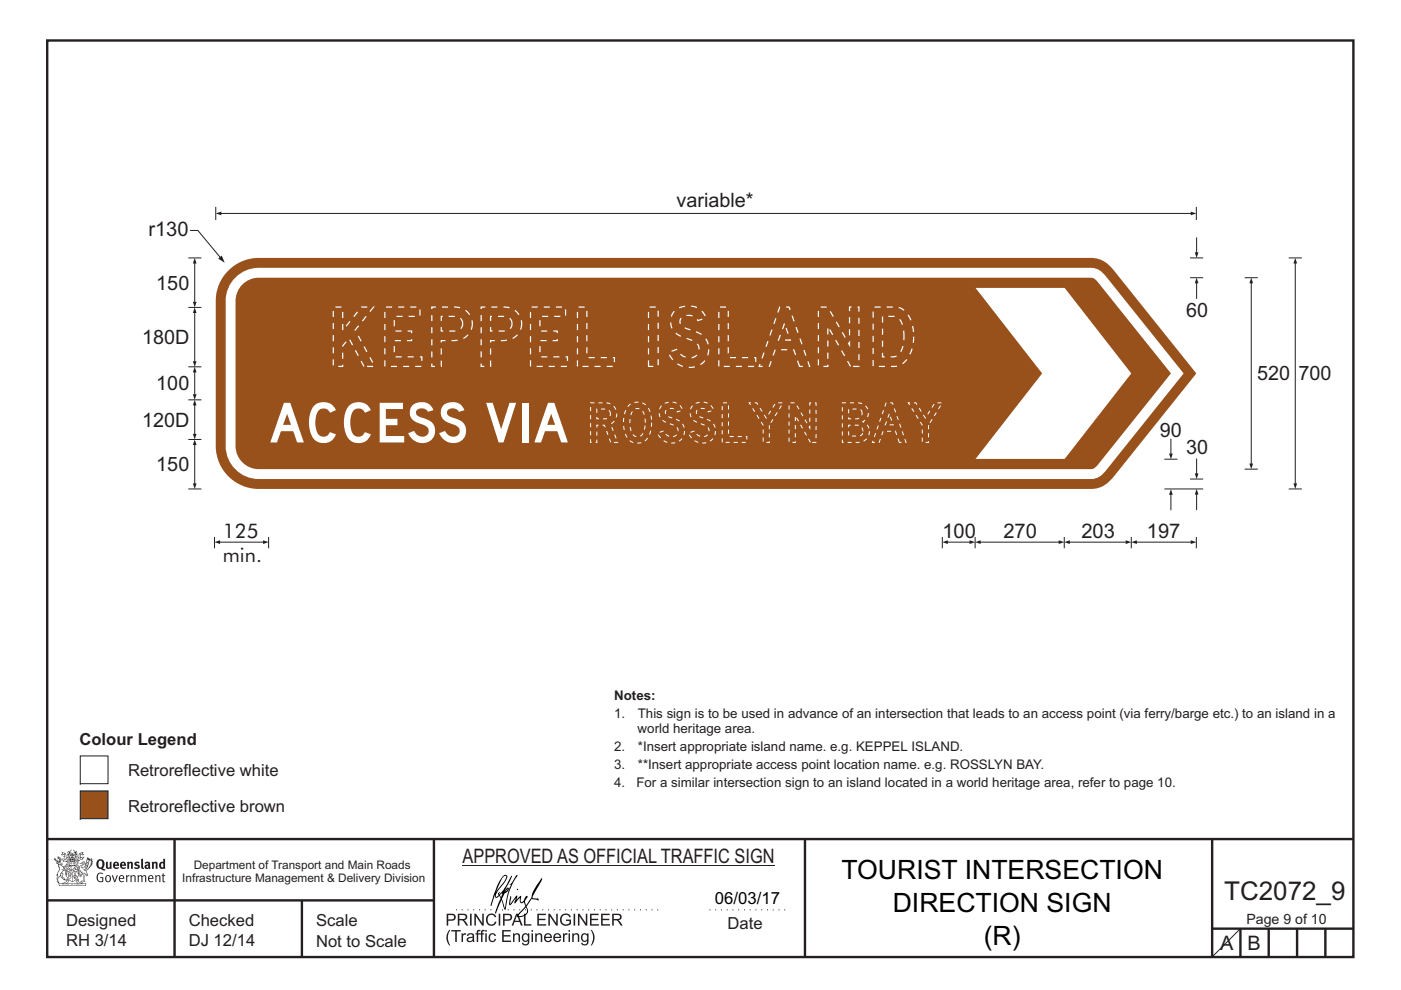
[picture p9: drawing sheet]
<svg xmlns="http://www.w3.org/2000/svg" width="297mm" height="210mm" viewBox="0 0 297 210" stroke-linecap="round" stroke-linejoin="round" font-family="sans-serif">
<g fill="none" stroke="#231f20" stroke-width=".51">
<path d="M10 8.6h276.9v194.4h-276.9zM10 178h277M37 178v25M92 178v25M170.7 177.9v25M257 178v25M10 191h82M64 191v12M257 197h30M263 197v6M269 197v6M275 197v6"/>
<path d="M281 197v6"/>
</g>
<path d="M96.7 193h43.3M150.4 193h16.9" fill="none" stroke="#231f20" stroke-width=".21" stroke-dasharray=".2 1" stroke-linecap="butt"/>
<path d="M98.1 183.5h66.1" fill="none" stroke="#231f20" stroke-width=".21"/>
<g fill="#231f20">
<path d="M21.1 182.6a.94 .94 0 0 0 .2 1.4 .84 .84 0 0 0 0-1.5zM20.7 182.5a.92 .92 0 0 1 1.2-.1 .92 .92 0 0 1 .2 1.2l-.3 .6 .6 .2-.1 .2-.6-.1a1.41 1.41 0 0 1-1.3-1.2z" fill-rule="evenodd"/>
<path d="M22.5 182.8l.4-.1v1.2l.1 .1 .3-.1v-1.1h.3l.1 1.4a1.26 1.26 0 0 1-1.2-.1z" fill-rule="evenodd"/>
<path d="M24.5 183.1l-.1 .3h.4l-.1-.3zM24.1 183a.66 .66 0 0 1 .9-.1 .66 .66 0 0 1 .2 .8h-.8v.2a.42 .42 0 0 0 .7 0l.1 .2a.79 .79 0 0 1-1.1 0 .79 .79 0 0 1 0-1.1z" fill-rule="evenodd"/>
<path d="M26 183.1l-.1 .3h.4l-.1-.3zM25.6 183a.66 .66 0 0 1 .9-.1 .66 .66 0 0 1 .2 .8h-.8v.2a.42 .42 0 0 0 .6 0l.2 .2a.79 .79 0 0 1-1.1 0 .79 .79 0 0 1 0-1.1z" fill-rule="evenodd"/>
<path d="M26.9 182.8l.4-.1v.2a.46 .46 0 0 1 .5-.1 .46 .46 0 0 1 .4 .4v1.1h-.4v-1l-.1-.2-.3 .1v1.1h-.4z" fill-rule="evenodd"/>
<path d="M28.6 183l.5-.3 .5 .2-.1 .2h-.5l-.1 .2a.56 .56 0 0 1 .7 .6 .56 .56 0 0 1-.8 .4l-.4-.1 .2-.3 .4 .1 .2-.1-.6-.4z" fill-rule="evenodd"/>
<path d="M29.9 182.2l.4-.1v1.8l.2 .4h-.3l-.2-.2z" fill-rule="evenodd"/>
<path d="M31.1 183.7v.3l.3-.1v-.3zM30.7 183a.67 .67 0 0 1 .6-.2 .67 .67 0 0 1 .5 .5l.1 .8-.2 .3-.2-.2a.5 .5 0 0 1-.7 0 .5 .5 0 0 1 0-.7l.6-.1v-.3l-.6 .1z" fill-rule="evenodd"/>
<path d="M32.2 182.8l.3-.1 .1 .2a.46 .46 0 0 1 .5-.1 .46 .46 0 0 1 .3 .4v1.1h-.4v-1l-.1-.2-.3 .1v1.1h-.4z" fill-rule="evenodd"/>
<path d="M34.3 183.1l-.1 .7 .2 .2 .2-.1v-.7zM34.6 182.1l.4 .1 .1 2.1-.4-.1a.71 .71 0 0 1-1-.6 .71 .71 0 0 1 .9-.7z" fill-rule="evenodd"/>
<path d="M20.8 185.3l.7-.2 .4 .2-.2 .1a.69 .69 0 0 0-.8 .1 .69 .69 0 0 0-.1 .9l.2 .4 .5 .1h.2v-.7h-.4l-.1-.2h.7v1a.96 .96 0 0 1-1.2-.1 .96 .96 0 0 1-.2-1.1z" fill-rule="evenodd"/>
<path d="M22.6 185.9a.57 .57 0 0 0-.1 .7 .57 .57 0 0 0 .6 .3 .7 .7 0 0 0-.2-1.1zM22.5 185.8a.69 .69 0 0 1 1.1 .6 .69 .69 0 0 1-1.1 .5 1.04 1.04 0 0 1 0-1.1z" fill-rule="evenodd"/>
<path d="M23.7 185.7l.2-.1 .4 1.3 .4-1.3h.3l-.6 1.5h-.2z" fill-rule="evenodd"/>
<path d="M25.6 185.8l-.2 .4h.7l-.2-.4zM25.4 185.8a.59 .59 0 0 1 .7-.1 .59 .59 0 0 1 .2 .7h-.9a.45 .45 0 0 0 .3 .5 .45 .45 0 0 0 .5-.1l.1 .1a.74 .74 0 0 1-1-.1 .74 .74 0 0 1 .1-1z" fill-rule="evenodd"/>
<path d="M26.7 185.7l.2-.1 .1 .2 .5-.2-.1 .3-.4 .2v1h-.2z" fill-rule="evenodd"/>
<path d="M27.6 185.7l.2-.1 .1 .2a.45 .45 0 0 1 .5-.2 .45 .45 0 0 1 .3 .4v1.1h-.2v-1.1l-.2-.2-.4 .2v1.1h-.2z" fill-rule="evenodd"/>
<path d="M29.1 185.7l.3-.1v.2l.4-.2 .4 .3 .3-.3a.37 .37 0 0 1 .5 .4v1.1h-.2v-1.1l-.2-.2-.4 .2v1.1h-.2v-1.1l-.2-.2-.4 .2v1.1h-.2z" fill-rule="evenodd"/>
<path d="M31.8 185.8l-.2 .4h.7l-.2-.4zM31.5 185.8a.59 .59 0 0 1 .8-.1 .59 .59 0 0 1 .2 .7h-.9a.45 .45 0 0 0 .3 .5 .45 .45 0 0 0 .5-.1l.1 .1a.74 .74 0 0 1-1-.1 .74 .74 0 0 1 0-1z" fill-rule="evenodd"/>
<path d="M32.9 185.7l.2-.1 .1 .2a.45 .45 0 0 1 .4-.2 .45 .45 0 0 1 .4 .4v1.1h-.2v-1.1l-.2-.2-.4 .2v1.1h-.3z" fill-rule="evenodd"/>
<path d="M34.5 185.3l.2-.1v.4h.4l-.1 .2h-.3v1v.1h.3l-.1 .2-.4-.1v-1.2h-.2v-.2h.2z" fill-rule="evenodd"/>
<path d="M13.2 180.9l.5 .1-.6 .3 .3-.3zM13.7 181.2l.3 .1 .1 1 .3-.5 .1 .5h-.2l-.1 .3-.7 .1v-.3l-.4-.1 .3-.1 .6 .2-.4-.7h.2zM13.2 180.7v.4l-.3 .2 .3 .1 .4-.2 .1 .4-.3 .2h.2l.2 .5-.4-.2-.4 .1 .5 .6 .2-.1 .8 .1-.6 .6 .2 .1 .6-.2-.1-.3 .3-.2h-.2l-.1 .4-.5 .2 .5-.7h-.5l.6-.2-.4 .1 .3-.3-.1-.6-.1-.1-.3 .5v-.2a.8 .8 0 0 0-.9-1.1z" fill-rule="evenodd"/>
<path d="M17 181.1l.5-.2-.3 .2 .4 .2zM16.8 181.2h.1l.1 .9 .3-.2 .4-.1-.3 .3v.2h-.4l-.3 .3-.1-.3-.3-.1 .1-.1-.1-.4 .4 .6 .1-.1zM16.3 181.5l-.1 .9 .4 .1h-.6l.6 .1-.2 .1h-.3l.4 .4h-.2v.3l-.5-.8 .5 1 .4-.6-.4-.2 .9-.5 .2 .1 .4-.5 .1-.2-.8 .2-.1-.7 .4 .2 .5-.2-.4-.2 .2-.2a.88 .88 0 0 0-1 1.2z" fill-rule="evenodd"/>
<path d="M15.5 182.9l.3 .2h-.2v.3v-.3h-.2l.2-.1z" fill-rule="evenodd"/>
<path d="M15.1 182.9l.2 .2h-.2v.3v-.3h-.2h.2z" fill-rule="evenodd"/>
<path d="M14.9 182.8h.9l.1 .7-.3 .1-.8-.1zM14.8 182.4l-.2 1.2h1.4l-.2-1.2-.1 .2h-.8z" fill-rule="evenodd"/>
<path d="M14.9 184.5v.2l.3-.1-.1-.2zM14.4 183.8l.2 .2-.3 .2v.5l.2 .1 .3-.1-.4-.4 .3 .1h.4l-.2-.4 .2-.2zM14.3 183.7h.9a.5 .5 0 0 0 .1 .8l-.3 .3a.47 .47 0 0 1-.7-.1 .47 .47 0 0 1 0-.6l.1-.1z" fill-rule="evenodd"/>
<path d="M15.6 184.2l.1-.1a.33 .33 0 0 1 .5-.2 .33 .33 0 0 1 .1 .5l-.3-.1 .2-.2h-.4l-.1 .1h.2l.1 .3h.3v.2h-.6l.1-.1-.3-.1zM15.5 184.2l-.1 .4h.2l-.1 .2h.9v-.2a.44 .44 0 0 0 0-.7 .44 .44 0 0 0-.7 .1z" fill-rule="evenodd"/>
<path d="M15.7 185.7l.4 .1zM15.9 185.2l.1 .4h-.2zM15.9 185.1l-.3 .7-.3 .2a.98 .98 0 0 1 1.1 .1z" fill-rule="evenodd"/>
<path d="M15.6 186l.3 .2v-.2h.2l-.2 .5v-.2l-.3 .1 .2-.2z" fill-rule="evenodd"/>
<path d="M15 185.3l.1 .1-.2 .3zM14.6 185.9h.4a.22 .22 0 0 1-.2 .3 .22 .22 0 0 1-.2-.3zM14.5 185.3l.2 .4zM14.6 185.8l.4 .1zM14.7 185.2l.2 .1-.1 .4zM14.4 185.2l.1 .5a.36 .36 0 0 0 0 .5 .36 .36 0 0 0 .5 0 .36 .36 0 0 0 .1-.5 .41 .41 0 0 0-.1-.5 .41 .41 0 0 0-.6 0z" fill-rule="evenodd"/>
<path d="M14.6 184.1l.2 .2z" fill-rule="evenodd"/>
<path d="M18.3 183.4l.1-.1v.4l-.5 .4z" fill-rule="evenodd"/>
<path d="M17.5 182.9l.2-.1 .3 .2-.7 .8-.1 .3 .3 .1a1.07 1.07 0 0 0 .7-.9l.4-.3v.2a1.36 1.36 0 0 1-1 1.3 1.32 1.32 0 0 0 1.2-1.6l.5-.7-.2 .5 .4-.2-.4 .4 .4-.2-.4 .4h.4l-.5 .2h.4l-.4 .2h.4l-.4 .1 .1 .1h-.2l.1 .2-.2 .1a.82 .82 0 0 1-1 .6l.3 .1 .5 .9-.3 .1-.2-.4-.4-.2 .1 1.8 .2 .1-.6 .2-.2-.2 .5-.1v-.2a2.24 2.24 0 0 0-.7-2.1v-.3a.69 .69 0 0 1 .6-.9l.1-.2zM16.6 184.5l.5 1.3 .1-.8 .2 .3-.3 .7-.4-.8h-.1l.1-.2zM18.5 182.2l.1 .3 .2-.2v.3l.2-.3v.2l-.8 .6zM16.8 183.2l.7-.1 .1 .2a.87 .87 0 0 0-.8 .6 .87 .87 0 0 0 .2 .9l.2 .4-.1 .5-.3-1.1-.2-.1-.1 .1 .1 .2-.2 .4 .3 .1 .2 .7h.3l.3-.6a1.62 1.62 0 0 1 .1 1.4h-.3l-.2 .3h.2l.1 .2 .2-.2h.5l-.2-.3-.1-1.5 .2 .1a.4 .4 0 0 0 .2 .3 .4 .4 0 0 0 .5 0l-.5-1 .8-.6 .1-.3h.3l-.1-.1 .3-.3h-.2l.2-.3-.1 .1 .1-.3-.1 .1 .1-.4h-.1l.1-.3v-.1l-.2 .2-.1-.4-.2 .4-.1-.4-.1 .2-.2-.3v.3l-.2-.4-.4 1.6a.58 .58 0 0 1-.8 .6l.7-.8v-.4h-.4z" fill-rule="evenodd"/>
<path d="M18.2 185.4l.3 .1z" fill-rule="evenodd"/>
<path d="M12.5 187.4h5.7l-.1 .4h-5.5zM13.5 187.4l.5-.3 .4-.4v.1l.1 .1-.3 .4zM14 186.6l.3-.1-.2 .3zM16.3 186.7l.4 .4 .5 .3h-.6l-.3-.3-.1-.2zM16.4 186.5l.2 .1-.1 .2zM12.4 187.4l.1 .5h5.7l.1-.5-.8-.1-.6-.2-.3-.2 .1-.5a.47 .47 0 0 0-.6 .4 .47 .47 0 0 0 .4 .6h-2.3a.47 .47 0 0 0 .4-.6 .47 .47 0 0 0-.6-.4l.1 .5-.3 .2-.6 .2z" fill-rule="evenodd"/>
<path d="M13.3 187.6v.1zM13.3 187.5l-.1 .3h.2z" fill-rule="evenodd"/>
<path d="M13.5 187.5l.1 .2 .1-.2v.2z" fill-rule="evenodd"/>
<path d="M13.9 187.5l.1 .2zM13.8 187.5v.3l.2-.1v-.1z" fill-rule="evenodd"/>
<path d="M14.2 187.6l.1 .1zM14.2 187.5l-.1 .3h.3z" fill-rule="evenodd"/>
<path d="M14.4 187.5h.2l.1 .3h-.3z" fill-rule="evenodd"/>
<path d="M15.1 187.6v.1zM15.1 187.5l-.1 .3h.2z" fill-rule="evenodd"/>
<path d="M15.3 187.5h.2l-.1 .3z" fill-rule="evenodd"/>
<path d="M15.8 187.5h.2l-.1 .3z" fill-rule="evenodd"/>
<path d="M16.1 187.5l.1 .3z" fill-rule="evenodd"/>
<path d="M16.3 187.5l.1 .2zM16.3 187.5v.3l.2-.1v-.1z" fill-rule="evenodd"/>
<path d="M16.6 187.5h.2v.3h-.2z" fill-rule="evenodd"/>
<path d="M16.9 187.5l.1 .3h-.1z" fill-rule="evenodd"/>
<path d="M17.1 187.5l.1 .3z" fill-rule="evenodd"/>
<path d="M17.3 187.5l.1 .3z" fill-rule="evenodd"/>
<path d="M14.9 182.1a.71 .71 0 0 1 .9 .1zM15.6 182.2l.2 .2zM15 182.2l.3 .1zM14.8 182.3l.1 .1zM15.2 181.9h.3zM15.2 181.3h.1v.2zM15.2 181h.2v.2zM15.3 181.6l.1 .2h-.2zM15.4 181.3l.1 .2zM15 181.3l.1 .1-.1 .1zM15.6 181.3h.1v.2zM14.4 180.6l-.3 .3 .5-.2v.4h-.3l-.1 .6 .2-.5 .3 .9v.4h1.2v-.4l.4-.9 .2 .3-.2-.5-.2 .1v-.4l.4 .2-.3-.4-.2 .3-.5-.6v.1a.41 .41 0 0 1 .3 .3 .41 .41 0 0 1-.1 .5l.1-.2a1 1 0 0 1 0 1.1l-.2-.1-.1-.3h.4l-.2-.2 .2-.3-.3 .1v-.4l-.3 .2-.2-.2 .1 .4-.4-.1 .1 .3-.1 .2h.4l-.1 .3-.3 .1a.93 .93 0 0 1 .1-1.1l.1 .3v-.4h-.2l.4-.6-.5 .5-.1-.2z" fill-rule="evenodd"/>
<path d="M12.4 183.4l.4 .1 .6 .5v.2a.83 .83 0 0 1 .6 1.2v-.2a.75 .75 0 0 0-1-.8l.4 .2-.6 .7-.1 .5a.95 .95 0 0 0-.3 1.3l-.1-.1a.77 .77 0 0 1 .1-1.1l-.1-.5-.1 .1 .2-.5a1.31 1.31 0 0 0 0-1.6zM13 185.2l.3 .1-.1 .8 .5 .4-.2-.1a.68 .68 0 0 1-.6-.8zM12.1 183a.68 .68 0 0 1 1 .3l-.5 .1-.1-.3zM11.4 182.1a1.19 1.19 0 0 0 1 .8h-.5l.4 .4 .1 .6a.9 .9 0 0 1-.2 1.2l-.3 .5h.3v.2a1.04 1.04 0 0 0-.1 1.2l.2 .3 .3-.1-.1-.1a.8 .8 0 0 1 .2-1.2l.1-.2a.89 .89 0 0 0 1.1 .9l-.6-.6 .1-.8-.3-.1 .4-.5 .4 .3 .1 .8a1.01 1.01 0 0 0-.3-1.4l.3-.6-.4 .4a.41 .41 0 0 1 .4-.5h-.1l-.5 .2-.5-.4h.3a.5 .5 0 0 0-.5-.5l.3-.4-.3 .2 .3-.4-.1-.3-.1 .4-.1-.6-.1 .3-.1-.5-.1 .3-.3-.2 .3 .3-.3-.1a.62 .62 0 0 1 .5 .9l-.1-.4v.4l-.3-.1v-.4l-.1 .3-.1-.3-.1 .2-.1-.5-.1 .3-.1-.4v.4z" fill-rule="evenodd"/>
<path d="M12.6 183.1l.1-.1 .2 .2z" fill-rule="evenodd"/>
<path d="M14 183.6h2.7v1l-.1-.9h-2.5v1.2h2.5v-.3v.6v-.2h-1.2v1.9a2.13 2.13 0 0 0 1.3-1.7 1.69 1.69 0 0 1-1.6 1.8l-.6-.4-.4-.6-.1-1.2v.6l.4 .8 .9 .7v-1.9h-1.2z" fill-rule="evenodd"/>
<circle cx="17.7" cy="182.9" r=".08"/>
</g>
<path d="M94.7 193.8h1a.77 .77 0 0 1 .9 .7 .77 .77 0 0 1-.9 .8h-.7v1h-.3zM95 194.1v.9h.7a.47 .47 0 0 0 .6-.5 .47 .47 0 0 0-.6-.4zM97.1 193.8h1.1a.7 .7 0 0 1 .9 .6 .7 .7 0 0 1-.7 .8l.9 1.1h-.4l-.4-.5a.9 .9 0 0 0-1.1-.6v1.1h-.3zM97.4 194.1v.8h.7a.44 .44 0 0 0 .6-.3 .44 .44 0 0 0-.5-.5zM99.7 193.8h.3v2.5h-.3zM100.6 193.8h.3l1.3 2v-2h.4v2.5h-.4l-1.3-2v2h-.3zM103.4 194a1.1 1.1 0 0 1 1.8 .5l-.3 .1a.82 .82 0 0 0-1.1-.5 .82 .82 0 0 0-.4 1.1 .78 .78 0 0 0 .7 .9 .78 .78 0 0 0 .8-.7l.4 .1a1.17 1.17 0 0 1-1.5 .8 1.17 1.17 0 0 1-.8-1.5zM105.7 193.8h.4v2.5h-.4zM106.7 193.8h.9a.77 .77 0 0 1 1 .7 .77 .77 0 0 1-1 .8h-.6v1h-.3zM107 194.1v.9h.6a.47 .47 0 0 0 .6-.5 .47 .47 0 0 0-.6-.4zM109.4 193.8h.4l1 2.5h-.3l-.3-.7h-1.1l-.3 .7h-.3zM109.6 194.1l-.4 1.2h.9zM111.1 193.8h.3v2.2h1.3v.3h-1.6zM113.9 193.8h1.8v.3h-1.4v.8h1.3v.3h-1.3v.8h1.5v.3h-1.9zM116.3 193.8h.3l1.3 2v-2h.3v2.5h-.3l-1.3-2v2h-.3zM119.1 194a1.15 1.15 0 0 1 1.9 .5l-.3 .1a.91 .91 0 0 0-1.2-.4 .91 .91 0 0 0-.4 1.3 .98 .98 0 0 0 1.6 .3v-.5h-.7v-.3h1.1v1a1.37 1.37 0 0 1-2 0 1.37 1.37 0 0 1 0-2zM121.6 193.8h.3v2.5h-.3zM122.5 193.8h.4l1.3 2v-2h.3v2.5h-.3l-1.3-2v2h-.4zM125.1 193.8h1.8v.3h-1.5v.8h1.4v.3h-1.4v.8h1.6v.3h-1.9zM127.4 193.8h1.9v.3h-1.5v.8h1.4v.3h-1.4v.8h1.5v.3h-1.9zM129.8 193.8h1.1a.7 .7 0 0 1 .9 .6 .7 .7 0 0 1-.7 .8l.9 1.1h-.4l-.3-.5a.9 .9 0 0 0-1.2-.6v1.1h-.3zM130.1 194.1v.8h.7a.44 .44 0 0 0 .7-.3 .44 .44 0 0 0-.6-.5zM95.3 197.2h.2l-.4 .7a2.89 2.89 0 0 0 .4 2.6h-.2a2.55 2.55 0 0 1 0-3.3zM95.7 197.3h2v.3h-.8v2.2h-.4v-2.2h-.8zM97.9 198h.2v.2l.2-.2 .4-.1 .2 .1-.2 .3a.41 .41 0 0 0-.4 .1 .41 .41 0 0 0-.1 .4v1h-.3zM99.1 198.2a.83 .83 0 0 1 1.1-.2 .83 .83 0 0 1 .3 1l.1 .8h-.3l-.1-.2a.66 .66 0 0 1-.9 .3 .66 .66 0 0 1-.2-.9l1.1-.4a.46 .46 0 0 0-.4-.4 .46 .46 0 0 0-.5 .3h-.3zM99.4 199.1a.32 .32 0 0 0 0 .4 .32 .32 0 0 0 .4 .1l.4-.3v-.4zM101.2 197.4l.7-.1-.1 .2-.4 .2v.3h.3v.2h-.3v1.6h-.3v-1.6h-.3v-.2h.3zM102.1 197.4l.7-.1-.1 .2-.4 .2v.3h.3v.2h-.3v1.6h-.3v-1.6h-.3v-.2h.3zM102.9 197.3h.3v.3h-.3zM102.9 198h.3v1.8h-.3zM103.9 198.1a.78 .78 0 0 1 1.2 .4h-.3a.5 .5 0 0 0-.6-.3 .5 .5 0 0 0-.3 .7 .5 .5 0 0 0 .3 .6 .5 .5 0 0 0 .7-.4l.3 .1a.85 .85 0 0 1-1.2 .6 .85 .85 0 0 1-.4-1.3zM106.5 197.3h1.8v.3h-1.5v.7h1.4v.3h-1.4v.9h1.5v.3h-1.8zM108.8 198h.3v.2a.65 .65 0 0 1 .7-.3 .65 .65 0 0 1 .5 .8v1.1h-.4v-1.1a.45 .45 0 0 0-.5-.5 .45 .45 0 0 0-.3 .6v1h-.3zM110.9 198.1l.5-.2 .5 .3v-.2h.3v1.5a.8 .8 0 0 1-.5 1 .8 .8 0 0 1-1-.6l.3 .1a.52 .52 0 0 0 .7 .2 .52 .52 0 0 0 .2-.6 .88 .88 0 0 1-1.2-.3 .88 .88 0 0 1 .2-1.2zM111.1 198.3a.6 .6 0 0 0-.1 .9 .6 .6 0 0 0 .9 0 .61 .61 0 0 0 0-.7 .61 .61 0 0 0-.8-.2zM112.7 197.3h.3v.3h-.3zM112.7 198h.3v1.8h-.3zM113.5 198h.3v.2a.65 .65 0 0 1 .8-.3 .65 .65 0 0 1 .4 .8v1.1h-.3v-1.1a.45 .45 0 0 0-.6-.5 .45 .45 0 0 0-.3 .6v1h-.3zM115.6 198.2a.85 .85 0 0 1 1-.2 .85 .85 0 0 1 .4 1h-1.3a.53 .53 0 0 0 .4 .6 .53 .53 0 0 0 .6-.4h.3a.91 .91 0 0 1-1.3 .5 .91 .91 0 0 1-.3-1.3zM115.8 198.3l-.1 .4h1l-.4-.5zM117.5 198.2a.85 .85 0 0 1 1.1-.2 .85 .85 0 0 1 .4 1h-1.4a.53 .53 0 0 0 .4 .6 .53 .53 0 0 0 .7-.4h.3a.91 .91 0 0 1-1.3 .5 .91 .91 0 0 1-.3-1.3zM117.8 198.3l-.2 .4h1.1l-.4-.5zM119.4 198h.2v.2l.2-.2 .4-.1 .2 .1-.2 .3a.41 .41 0 0 0-.4 .1 .41 .41 0 0 0-.1 .4v1h-.3zM120.5 197.3h.4v.3h-.4zM120.5 198h.4v1.8h-.4zM121.3 198h.3v.2a.65 .65 0 0 1 .8-.3 .65 .65 0 0 1 .4 .8v1.1h-.3v-1.1a.45 .45 0 0 0-.5-.5 .45 .45 0 0 0-.4 .6v1h-.3zM123.4 198.1l.6-.2 .5 .3v-.2h.3v1.5a.8 .8 0 0 1-.6 1 .8 .8 0 0 1-1-.6l.3 .1a.52 .52 0 0 0 .7 .2 .52 .52 0 0 0 .3-.6 .88 .88 0 0 1-1.2-.3 .88 .88 0 0 1 .1-1.2zM123.6 198.3a.6 .6 0 0 0-.1 .9 .6 .6 0 0 0 .9 0 .61 .61 0 0 0 0-.7 .61 .61 0 0 0-.8-.2zM125.2 197.2h.3a2.55 2.55 0 0 1 0 3.3h-.3a2.92 2.92 0 0 0 0-3.3z" fill="#231f20"/>
<g fill="#000">
<path d="M107.5 188.6l.2-.1-.5 .6zM106.3 189.5l.3 .1-.3 .7-.3-.4zM106.8 185.9l.5-.1a9.3 9.3 0 0 1-2 3.2l-.1 .2 1-2.5zM106.5 185.9a14.7 14.7 0 0 0-2.2 5l-.3 1.1 .1 .2 .8-2.4a.42 .42 0 0 0 .2 .6 .42 .42 0 0 0 .6-.2l.2-.2 .2 .5-1.1 3.2h.2l1.1-2.8 .6 1.9 .2 .2 .2-.5a13.5 13.5 0 0 1 2-6.2l.4-.6-.1-.1-1.6 2.1 .4-.1a14.9 14.9 0 0 0-1.3 5.1l-.4-1.2a1.39 1.39 0 0 1 .2-1.8l.1-.2a.92 .92 0 0 0 .8-1.2 .75 .75 0 0 0-.7 .7l-.2 .2 1.6-3.4-.1-.1-.4 .7a10.5 10.5 0 0 1-2.2 3.3l.2-.4a.32 .32 0 0 0-.4 .1 .32 .32 0 0 0 .1 .5l-.5 .3a3.2 3.2 0 0 1 1.1-2.2l.5-.6a2.49 2.49 0 0 0 .7-1.7l-.3-.2z" fill-rule="evenodd"/>
<path d="M109.6 188.5l.3 .3h-.3z" fill-rule="evenodd"/>
<path d="M111.5 192.4a1.15 1.15 0 0 1 .1 1.3 1.15 1.15 0 0 1-1.2 .6h-.5zM108.1 190.1l-.2 1.6 .3 .3 1.2-1.5-.3 1.1 1.1-1.2a.94 .94 0 0 0 .4 1.2l.5-.3 .3 .9-1.2 1.3a.98 .98 0 0 0-.5 1 1.9 1.9 0 0 0 2.3-1.3l-.1-.3a1.02 1.02 0 0 1 .3-1.4l.5-.9 1.5 .3-.2-.5v.3l-1.1-.2v-.3l2-3.5 .1-.3-.1-.1-1.8 2.7a6.6 6.6 0 0 1-1.5 3l-.2-.2a1.01 1.01 0 0 1 .4-1.4l.1-.3-.3-.1-.3 .4-.2 .6-.5 .4-.2-.4 .1-.9-.2-.1-.8 .9 .2-.9-.1-.1-1.4 1.8 .2-1.4v-.2z" fill-rule="evenodd"/>
</g>
<path d="M17 160.3v5.9h5.9v-5.9z" fill-rule="evenodd" fill="#fff" stroke="#231f20" stroke-width=".21"/>
<path d="M17 167.8v5.8h5.9v-5.8z" fill-rule="evenodd" fill="#99511c" stroke="#231f20" stroke-width=".21"/>
<path d="M263 197l-6 6" fill="none" stroke="#231f20" stroke-width=".21"/>
<path d="M48.4 57.4a9.1 9.1 0 0 1 6.4-2.7h176.5a6 6 0 0 1 4.9 2.7l17.4 21.8-17.4 21.8a6 6 0 0 1-4.9 2.7h-176.5a9.1 9.1 0 0 1-9.1-9.1v-30.8a9.1 9.1 0 0 1 2.7-6.4z" fill-rule="evenodd" fill="#99511c"/>
<path d="M49.6 59.2a7 7 0 0 1 5.2-2.4h176.5a3.9 3.9 0 0 1 3.3 1.9l16.4 20.5-17.2 21.4a3.4 3.4 0 0 1-2.5 1h-176.5a7 7 0 0 1-7-7v-30.8a7 7 0 0 1 1.8-4.6z" fill-rule="evenodd" fill="#fff"/>
<path d="M51.1 60.7a4.9 4.9 0 0 1 3.7-1.8h176.5a1.99 1.99 0 0 1 1.6 1.1l15.4 19.2-15.6 19.5a1.71 1.71 0 0 1-1.4 .8h-176.5a4.9 4.9 0 0 1-4.9-4.9v-30.8a4.9 4.9 0 0 1 1.2-3.1z" fill-rule="evenodd" fill="#99511c"/>
<path d="M206.8 61.1h18.9l14.2 18.1-14.2 18.1h-18.9l14.2-18.1z" fill-rule="evenodd" fill="#fff"/>
<path d="M40.3 48.9h1.7l5.1 6.2" fill="none" stroke="#231f20" stroke-width=".21"/>
<path d="M46.3 54.8l.7-.6 .6 1.5z" fill="#231f20"/>
<path d="M46.8 45.3h205.8" fill="none" stroke="#231f20" stroke-width=".21"/>
<g fill="#231f20">
<path d="M252.5 44.9l1.1 .4-1.1 .4z"/>
<path d="M45.7 45.3l1.2-.4v.8z"/>
</g>
<path d="M45.7 43.9v2.8M253.6 43.9v2.8M39.9 65.2h2.8M39.9 84.8h2.8M41.3 94.2v8.5" fill="none" stroke="#231f20" stroke-width=".21"/>
<g fill="#231f20">
<path d="M40.9 102.5h.8l-.4 1.2z"/>
<path d="M41.3 93.2l.4 1.2h-.8z"/>
</g>
<path d="M41.3 55.7v8.5M39.9 93.2h2.8" fill="none" stroke="#231f20" stroke-width=".21"/>
<g fill="#231f20">
<path d="M40.9 64h.8l-.4 1.2z"/>
<path d="M41.3 54.7l.4 1.2h-.8z"/>
</g>
<path d="M41.3 85.8v6.4" fill="none" stroke="#231f20" stroke-width=".21"/>
<g fill="#231f20">
<path d="M41.3 84.8l.4 1.2h-.8z"/>
<path d="M40.9 92h.8l-.4 1.2z"/>
</g>
<path d="M39.9 54.7h2.8M39.9 77.8h2.8M41.3 66.2v10.6" fill="none" stroke="#231f20" stroke-width=".21"/>
<g fill="#231f20">
<path d="M41.3 65.2l.4 1.2h-.8z"/>
<path d="M40.9 76.6h.8l-.4 1.2z"/>
</g>
<path d="M41.3 78.8v5" fill="none" stroke="#231f20" stroke-width=".21"/>
<g fill="#231f20">
<path d="M41.3 77.8l.4 1.2h-.8z"/>
<path d="M40.9 83.6h.8l-.4 1.2z"/>
</g>
<path d="M46.5 115h9.4" fill="none" stroke="#231f20" stroke-width=".21"/>
<g fill="#231f20">
<path d="M45.5 115l1.2-.4v.8z"/>
<path d="M55.8 114.6l1.2 .4-1.2 .4z"/>
</g>
<path d="M45.5 113.9v2.4M57 113.9v2.4M253.7 104.7v3.5" fill="none" stroke="#231f20" stroke-width=".21"/>
<path d="M253.7 103.7l.4 1.2h-.8z" fill="#231f20"/>
<path d="M253.7 97.3v3.3" fill="none" stroke="#231f20" stroke-width=".21"/>
<path d="M253.3 100.4h.8l-.4 1.2z" fill="#231f20"/>
<path d="M265.3 59.9v38.6M263.9 99.5h2.8M252.3 101.6h2.8" fill="none" stroke="#231f20" stroke-width=".21"/>
<g fill="#231f20">
<path d="M265.3 58.9l.4 1.2h-.8z"/>
<path d="M264.9 98.3h.8l-.4 1.2z"/>
</g>
<path d="M253.7 50.4v3.3M263.9 58.9h2.8M39.9 103.7h2.8M246.9 103.7h8.2" fill="none" stroke="#231f20" stroke-width=".21"/>
<path d="M253.3 53.5h.8l-.4 1.2z" fill="#231f20"/>
<path d="M252.3 54.7h2.8M253.7 59.9v3.5" fill="none" stroke="#231f20" stroke-width=".21"/>
<path d="M253.7 58.9l.4 1.2h-.8z" fill="#231f20"/>
<path d="M252.3 58.9h2.8M274.6 55.7v47M273.2 103.7h2.8" fill="none" stroke="#231f20" stroke-width=".21"/>
<g fill="#231f20">
<path d="M274.6 54.7l.4 1.2h-.8z"/>
<path d="M274.2 102.5h.8l-.4 1.2z"/>
</g>
<path d="M273.2 54.7h2.8M226.7 115h12.1M239.9 113.9v2.4" fill="none" stroke="#231f20" stroke-width=".21"/>
<g fill="#231f20">
<path d="M225.6 115l1.2-.4v.8z"/>
<path d="M238.7 114.6l1.2 .4-1.2 .4z"/>
</g>
<path d="M207.8 115h16.8" fill="none" stroke="#231f20" stroke-width=".21"/>
<g fill="#231f20">
<path d="M206.7 115l1.2-.4v.8z"/>
<path d="M224.5 114.6l1.1 .4-1.1 .4z"/>
</g>
<path d="M199.8 113.9v2.4M206.7 113.9v2.4M225.6 113.9v2.4M240.9 115h11.7M253.6 113.9v2.4" fill="none" stroke="#231f20" stroke-width=".21"/>
<g fill="#231f20">
<path d="M239.9 115l1.1-.4v.8z"/>
<path d="M252.5 114.6l1.1 .4-1.1 .4z"/>
</g>
<path d="M200.8 115h4.9" fill="none" stroke="#231f20" stroke-width=".21"/>
<g fill="#231f20">
<path d="M205.6 114.6l1.1 .4-1.1 .4z"/>
<path d="M199.8 115l1.2-.4v.8z"/>
</g>
<path d="M246.9 97.4h2.7M248.3 93v3.4" fill="none" stroke="#231f20" stroke-width=".21"/>
<path d="M247.9 96.2h.7l-.3 1.2z" fill="#231f20"/>
<path d="M248.3 104.8v3.4" fill="none" stroke="#231f20" stroke-width=".21"/>
<path d="M248.3 103.8l.3 1.1h-.7z" fill="#231f20"/>
<text font-size="17.5" fill="#fff" x="69.2" y="77.7">KEPPEL ISLAND</text>
<text font-size="11.7" fill="#fff" x="57.1" y="93.8">ACCESS VIA ROSSLYN BAY</text>
<g font-size="8" fill="#fff">
<text x="227.9" y="67.3">*</text>
<text x="201.3" y="102.8">**</text>
</g>
<g font-size="5.6" fill="#010202">
<text x="178.4" y="186.5">TOURIST INTERSECTION</text>
<text x="189.3" y="193.5">DIRECTION SIGN</text>
<text x="208.6" y="200.4">(R)</text>
</g>
<text font-size="5.5" fill="#231f20" x="259.6" y="190.9">TC2072_9</text>
<g font-size="4.3" fill="#231f20">
<text x="31.5" y="50">r130</text>
<text x="47.3" y="114.1">125</text>
<text x="47.3" y="119.2">min.</text>
<text x="199.8" y="114.1">100</text>
<text x="212.7" y="114.1">270</text>
<text x="229.3" y="114.1">203</text>
<text x="243.2" y="114.1">197</text>
</g>
<g font-size="4.2" fill="#231f20">
<text x="143.5" y="44">variable*</text>
<text x="33.1" y="61.4">150</text>
<text x="251.5" y="67.3">60</text>
<text x="30.1" y="73">180D</text>
<text x="33.1" y="82.8">100</text>
<text x="266.5" y="80.7">520</text>
<text x="275.3" y="80.7">700</text>
<text x="30.1" y="90.5">120D</text>
<text x="245.9" y="92.6">90</text>
<text x="33.1" y="99.9">150</text>
<text x="251.5" y="96.4">30</text>
<text x="98.1" y="183">APPROVED AS OFFICIAL TRAFFIC SIGN</text>
<text x="258.7" y="201.6">A</text>
<text x="264.5" y="201.6">B</text>
</g>
<text font-size="3.6" fill="#010202" x="151.6" y="191.8">06/03/17</text>
<g font-size="3.5" fill="#231f20">
<text x="16.9" y="158">Colour Legend</text>
<text x="27.1" y="164.6">Retroreflective white</text>
<text x="27.1" y="172.3">Retroreflective brown</text>
<text x="14" y="196.4">Designed</text>
<text x="40" y="196.4">Checked</text>
<text x="67" y="196.4">Scale</text>
<text x="154.3" y="197">Date</text>
<text x="14" y="200.8">RH 3/14</text>
<text x="40" y="200.8">DJ 12/14</text>
<text x="67" y="200.8">Not to Scale</text>
</g>
<text font-size="3" fill="#231f20" x="264.3" y="196">Page 9 of 10</text>
<g font-size="2.8" fill="#231f20">
<text x="130.2" y="148.5">Notes:</text>
<text x="130.2" y="152.3">1.</text>
<text x="135.2" y="155.5">world heritage area.</text>
<text x="135.2" y="152.3">This sign is to be used in advance of an intersection that leads to an access point (via ferry/barge etc.) to an island in a</text>
<text x="130.2" y="159.3">2.</text>
<text x="135.2" y="159.3">*Insert appropriate island name. e.g. KEPPEL ISLAND.</text>
<text x="130.2" y="163">3.</text>
<text x="130.2" y="166.8">4.</text>
<text x="134.9" y="166.8">For a similar intersection sign to an island located in a world heritage area, refer to page 10.</text>
<text x="135.2" y="163">**Insert appropriate access point location name. e.g. ROSSLYN BAY.</text>
</g>
<g font-size="2.5" fill="#231f20">
<text x="41.1" y="184.3">Department of Transport and Main Roads</text>
<text x="38.6" y="187.1">Infrastructure Management &amp; Delivery Division</text>
</g>
</svg>
